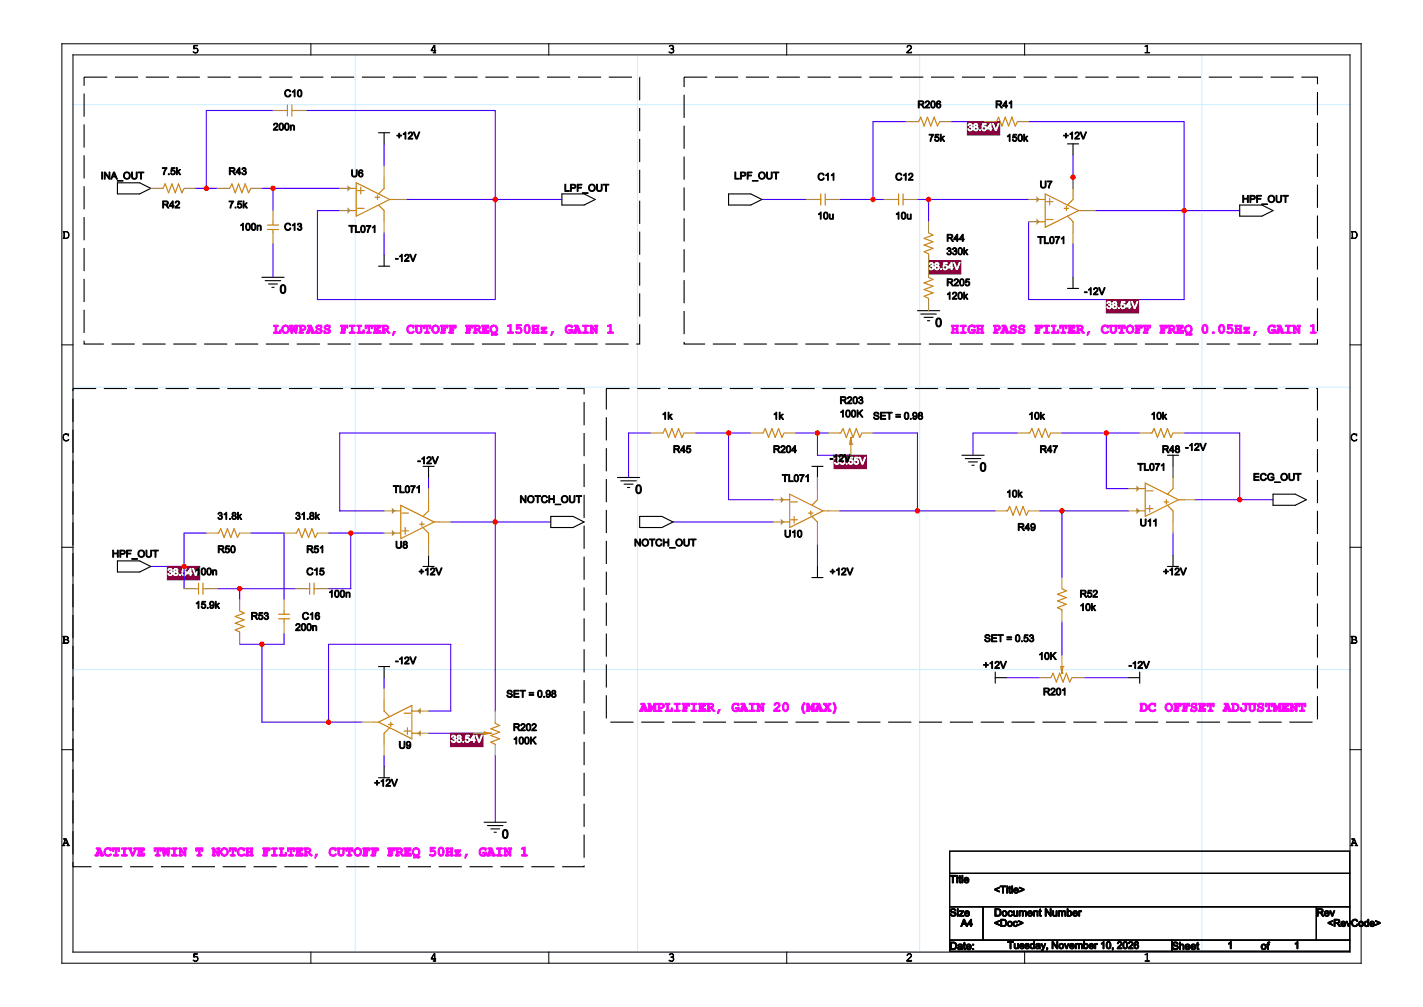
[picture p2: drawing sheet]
<svg xmlns="http://www.w3.org/2000/svg" width="297mm" height="210mm" viewBox="0 0 297 210" stroke-linecap="round" stroke-linejoin="round" font-family="sans-serif">
<path d="M15.2 11.4v187.2h266.6M74.1 11.4v187.2M133 11.4v187.2M192 11.4v187.2M250.9 11.4v187.2M15.2 21.8h266.6M15.2 80.7h266.6M15.2 139.6h266.6" fill="none" stroke="#ccedff" stroke-width=".21"/>
<g fill="none" stroke="#000" stroke-width=".21">
<path d="M12.9 9.1h271.2v191.8h-271.2zM15.2 11.4h266.6v187.2h-266.6zM64.9 9.1v2.3M114.5 9.1v2.3M164.2 9.1v2.3M213.9 9.1v2.3M12.9 71.9h2.3M281.8 71.9h2.3M12.9 114.1h2.3M281.8 114.1h2.3M12.9 156.3h2.3M281.8 156.3h2.3"/>
<path d="M64.9 198.6v2.3M114.5 198.6v2.3M164.2 198.6v2.3M213.9 198.6v2.3"/>
</g>
<g fill="none" stroke="#4200ff" stroke-width=".23">
<path d="M80.2 30v4.6M214.7 25.4h32.4v37.1h-32.4v-16.3M224 32.3v7M57 50.9v6.9M80.2 48.6v4.6M224 50.9v6.9M228.6 43.9h30.1M89.4 99.6v2.3M135.8 90.3h-4.6v9.3M170.6 99.6v2.3M212.4 90.3h-9.3v4.6M244.8 97.3v2.3"/>
<path d="M247.1 90.3h11.6v13.9M170.6 113.5v4.6M244.8 111.2v4.6M249.5 104.2h16.2M80.2 141.3v2.3M80.2 157.6v2.3M103.4 157.6v13.9M210 141.3h7M226.3 141.3h9.2"/>
</g>
<path d="M230.9 62.5h6.7v2.8h-6.7z" fill="#800040"/>
<path d="M230.9 62.5h6.7v2.8h-6.7z" fill="none" stroke="#800040" stroke-width=".23"/>
<path d="M38.4 111.2v6.9h-6.9" fill="none" stroke="#4200ff" stroke-width=".23"/>
<path d="M34.9 118.1h6.8v2.8h-6.8z" fill="#800040"/>
<path d="M34.9 118.1h6.8v2.8h-6.8z" fill="none" stroke="#800040" stroke-width=".23"/>
<g fill="none" stroke="#4200ff" stroke-width=".23">
<path d="M40.7 39.3h4.7M54.7 39.3h16.2M57 23h-13.9v16.3M57 39.3v4.6M63.9 23h39.5v39.5h-37.1v-18.6h4.6M189.2 25.4h-7v16.2M84.8 41.6h32.5M159 41.6h9.3M175.3 41.6h9.2M191.5 41.6h23.2M193.8 41.6v4.6M193.8 53.2v2.3"/>
<path d="M38.4 118.1v4.7M38.4 111.2h4.7"/>
</g>
<path d="M193.8 54.4h6.7v2.7h-6.7z" fill="#800040"/>
<path d="M193.8 54.4h6.7v2.7h-6.7z" fill="none" stroke="#800040" stroke-width=".23"/>
<g fill="none" stroke="#4200ff" stroke-width=".23">
<path d="M145.1 90.3h11.6M152.1 90.3v13.9h9.2M182.2 90.3h9.3v16.2M221.6 90.3h16.3M230.9 90.3v11.6h4.6M52.3 111.2h7v13.9M68.6 111.2h11.6M73.2 111.2v11.6h-4.6M175.3 106.5h32.4M217 106.5h18.5M221.6 106.5v13.9M45.4 122.8h16.2"/>
<path d="M50 122.8v2.3M54.7 134.4v16.2h20.8M59.3 132v2.4h-9.3M221.6 129.7v7M89.4 148.3h4.7v-13.9h-25.5v16.2M89.4 152.9h9.3"/>
</g>
<path d="M94.1 152.9h6.7v2.8h-6.7z" fill="#800040"/>
<path d="M94.1 152.9h6.7v2.8h-6.7z" fill="none" stroke="#800040" stroke-width=".23"/>
<path d="M170.6 90.3v4.6h7" fill="none" stroke="#4200ff" stroke-width=".23"/>
<path d="M174.1 94.9h6.7v2.8h-6.7z" fill="#800040"/>
<path d="M174.1 94.9h6.7v2.8h-6.7z" fill="none" stroke="#800040" stroke-width=".23"/>
<path d="M198.4 25.4h7M166 90.3h6.9" fill="none" stroke="#4200ff" stroke-width=".23"/>
<path d="M201.9 25.4h6.7v2.7h-6.7z" fill="#800040"/>
<path d="M201.9 25.4h6.7v2.7h-6.7z" fill="none" stroke="#800040" stroke-width=".23"/>
<path d="M80.2 106.5h-9.3v-16.2h32.5v58M94.1 108.9h20.9M140.5 108.9h20.8" fill="none" stroke="#4200ff" stroke-width=".23"/>
<g fill="none" stroke="#000" stroke-width=".23">
<path d="M24.5 38.1h4.6l2.4 1.2-2.4 1.1h-4.6zM79 27.7h2.3M80.2 27.7v2.3M222.8 30h2.3M224 30v2.3M54.7 57.8h4.6M55.4 58.5h3.2M56 59.2h1.9M56.7 59.9h.5M79 55.5h2.3M80.2 53.2v2.3M117.3 40.4h4.6l2.3 1.2-2.3 1.2h-4.6z"/>
<path d="M152.1 40.4h4.6l2.3 1.2-2.3 1.2h-4.6zM224 57.8v2.4M258.7 42.8h4.7l2.3 1.1-2.3 1.2h-4.7zM191.5 64.8h4.6M192.2 65.5h3.2M192.9 66.2h1.8M193.6 66.9h.4M222.8 60.2h2.3M88.3 97.3h2.3M89.4 97.3v2.3M128.9 99.6h4.6M169.5 97.3h2.3"/>
<path d="M170.6 97.3v2.3M200.8 94.9h4.6M201.5 95.6h3.2M202.2 96.3h1.8M202.9 97h.4M243.7 94.9h2.3M244.8 94.9v2.4M24.5 117h4.6l2.4 1.1-2.4 1.2h-4.6zM88.3 118.1h2.3M89.4 115.8v2.3M115 107.7h4.6l2.3 1.2-2.3 1.1h-4.6zM129.6 100.3h3.2"/>
<path d="M130.3 101h1.8M131 101.7h.4M133.5 107.7h4.6l2.4 1.2-2.4 1.1h-4.6zM170.6 118.1v2.3M243.7 118.1h2.3M244.8 115.8v2.3M265.7 103.1h4.6l2.4 1.1-2.4 1.2h-4.6zM79 139h2.3M80.2 139v2.3M169.5 120.4h2.3M80.2 159.9v2.3M207.7 141.3h2.3"/>
<path d="M207.7 140.2v2.3M235.5 141.3h2.4M237.9 140.2v2.3M79 162.2h2.3M101 171.5h4.7M101.7 172.2h3.3M102.4 172.9h1.9M103.1 173.6h.5M198.2 177.5h83.5v4.6h-83.5zM198.2 182.1h83.5v7h-83.5zM198.2 189.1h7v7h-7zM198.2 196.1h46.4v2.3h-46.4z"/>
<path d="M205.2 189.1h69.5v7h-69.5zM244.6 196.1h37.1v2.3h-37.1zM274.7 189.1h7v7h-7z"/>
</g>
<path d="M17.6 16.1h115.9v55.6h-115.9zM142.8 16.1h132.2v55.6h-132.2zM15.2 81h106.7v99.7h-106.7zM126.6 81h148.4v69.6h-148.4z" fill="none" stroke="#000" stroke-width=".23" stroke-dasharray="4.8 1.6" stroke-linecap="butt"/>
<g fill="none" stroke="#cc8006" stroke-width=".23">
<path d="M33.8 39.3h.2l.5-.9 .7 1.8 .7-1.8 .7 1.8 .7-1.8 .7 1.8 .4-.9M47.7 39.3h.2l.5-.9 .7 1.8 .7-1.8 .7 1.8 .7-1.8 .7 1.8 .4-.9M59.3 23h.7M60 21.9v2.3M60.9 21.9v2.3M60.9 23h.7M73.2 39.3h1.2M74.4 38.1l6.9 3.5-6.9 3.5zM74.6 39.7h1.4M75.3 39v1.4M80.2 37v2.3l-1.2 1.1M207.7 25.4h.3l.4-1 .7 1.9 .7-1.9 .7 1.9 .7-1.9 .7 1.9 .5-.9"/>
<path d="M73.2 43.9h1.2M74.6 43.5h1.4M78.3 41.1h.9M78.8 40.7v.9M79 42.8l1.2 1.1v2.3M81.3 41.6h1.2"/>
</g>
<path d="M31.5 39.3h2.3M38.4 39.3h2.3M45.4 39.3h2.3M52.3 39.3h2.4M57 23h2.3M61.6 23h2.3M205.4 25.4h2.3M212.4 25.4h2.3" fill="none" stroke="#a84" stroke-width=".23"/>
<path d="M72.5 43.2l.7 .7-.7 .7z" fill="#a84"/>
<path d="M70.9 43.9h2.3M80.2 46.2v2.4M82.5 41.6h2.3" fill="none" stroke="#a84" stroke-width=".23"/>
<path d="M72.5 38.6l.7 .7-.7 .7z" fill="#a84"/>
<path d="M70.9 39.3h2.3M80.2 34.6v2.4M168.3 41.6h2.3M172.9 41.6h2.4M184.5 41.6h2.3M189.2 41.6h2.3" fill="none" stroke="#a84" stroke-width=".23"/>
<g fill="none" stroke="#cc8006" stroke-width=".23">
<path d="M224 39.3v2.3l-1.2 1.2M170.6 41.6h.7M171.3 40.4v2.4M172.2 40.4v2.4M172.2 41.6h.7M186.8 41.6h.7M187.5 40.4v2.4M188.5 41.6h.7M188.5 40.4v2.4M217 41.6h1.2M217 46.2h1.2M218.2 40.4l6.9 3.5-6.9 3.5z"/>
<path d="M218.4 42.1h1.4M218.4 45.8h1.4M219.1 41.4v1.4M222.1 43.5h.9M222.6 43v.9M222.8 45.1l1.2 1.1v2.4M225.1 43.9h1.2"/>
</g>
<path d="M216.3 45.5l.7 .7-.7 .7z" fill="#a84"/>
<path d="M214.7 46.2h2.3M224 48.6v2.3M226.3 43.9h2.3" fill="none" stroke="#a84" stroke-width=".23"/>
<path d="M216.3 40.9l.7 .7-.7 .7z" fill="#a84"/>
<path d="M224 37v2.3M57 43.9v2.3M57 48.6v2.3M193.8 46.2v2.4M193.8 53.2v2.3M214.7 41.6h2.3M135.8 90.3h2.3M142.8 90.3h2.3M212.4 90.3h2.3M219.3 90.3h2.3M237.9 90.3h2.3M244.8 90.3h2.3" fill="none" stroke="#a84" stroke-width=".23"/>
<g fill="none" stroke="#cc8006" stroke-width=".23">
<path d="M55.8 47.9h2.3M55.8 46.9h2.3M57 46.2v.7M57 47.9v.7M193.8 48.6l.9 .4-1.8 .7 1.8 .7-1.8 .7 1.8 .7-1.8 .7 .9 .5v.2M138.1 90.3h.3l.4-.9 .7 1.8 .7-1.8 .7 1.8 .7-1.8 .7 1.8 .5-.9M214.7 90.3h.2l.5-.9 .7 1.8 .7-1.8 .7 1.8 .7-1.8 .7 1.8 .4-.9M240.2 90.3h.2l.5-.9 .7 1.8 .7-1.8 .7 1.8 .7-1.8 .7 1.8 .4-.9M244.8 99.6v2.3l-1.1 1.2M237.9 101.9h1.1M237.9 106.5h1.1M239 100.7l7 3.5-7 3.5z"/>
<path d="M239.3 106.1h1.4M239.3 102.4h1.4M240 105.4v1.4M243 104.7h.9M243.4 104.2v.9M243.7 105.4l1.1 1.1v2.4M246 104.2h1.1"/>
</g>
<path d="M237.2 101.2l.7 .7-.7 .7z" fill="#a84"/>
<path d="M244.8 97.3v2.3M235.5 101.9h2.4M247.1 104.2h2.4" fill="none" stroke="#a84" stroke-width=".23"/>
<path d="M237.2 105.8l.7 .7-.7 .7z" fill="#a84"/>
<path d="M235.5 106.5h2.4M244.8 108.9v2.3" fill="none" stroke="#a84" stroke-width=".23"/>
<path d="M163.7 104.2h1.1M163.7 108.9h1.1M164.8 103.1l7 3.4-7 3.5zM165 108.4h1.4M165 104.7h1.4M165.7 107.7v1.4M168.8 107h.9M169.2 106.5v1M169.5 107.7l1.1 1.2v2.3M170.6 101.9v2.3l-1.1 1.2M171.8 106.5h1.1" fill="none" stroke="#cc8006" stroke-width=".23"/>
<path d="M163 103.5l.7 .7-.7 .7z" fill="#a84"/>
<path d="M170.6 99.6v2.3M161.3 104.2h2.4M172.9 106.5h2.4" fill="none" stroke="#a84" stroke-width=".23"/>
<path d="M163 108.2l.7 .7-.7 .6z" fill="#a84"/>
<path d="M161.3 108.9h2.4M170.6 111.2v2.3" fill="none" stroke="#a84" stroke-width=".23"/>
<path d="M82.5 106.5h1.1M82.5 111.2h1.1M83.6 105.4l7 3.5-7 3.4zM83.9 110.7h1.4M83.9 107h1.4M84.6 110v1.4M87.6 109.3h.9M88.1 108.9v.9M88.3 110l1.1 1.2v2.3M89.4 104.2v2.3l-1.1 1.2M90.6 108.9h1.2" fill="none" stroke="#cc8006" stroke-width=".23"/>
<path d="M81.8 105.8l.7 .7-.7 .7z" fill="#a84"/>
<path d="M80.2 106.5h2.3M89.4 101.9v2.3M91.8 108.9h2.3" fill="none" stroke="#a84" stroke-width=".23"/>
<path d="M81.8 110.5l.7 .7-.7 .7z" fill="#a84"/>
<g fill="none" stroke="#a84" stroke-width=".23">
<path d="M43.1 111.2h2.3M50 111.2h2.3M59.3 111.2h2.3M66.3 111.2h2.3M80.2 111.2h2.3M89.4 113.5v2.3M207.7 106.5h2.3M214.7 106.5h2.3M38.4 122.8h2.3M43.1 122.8h2.3M50 125.1v2.3M50 132v2.4"/>
<path d="M59.3 125.1v2.3M59.3 129.7v2.3M61.6 122.8h2.3M66.3 122.8h2.3M221.6 120.4v2.4M221.6 127.4v2.3"/>
</g>
<g fill="none" stroke="#cc8006" stroke-width=".23">
<path d="M45.4 111.2h.2l.5-1 .7 1.9 .7-1.9 .7 1.9 .7-1.9 .7 1.9 .4-.9M61.6 111.2h.2l.5-1 .7 1.9 .7-1.9 .7 1.9 .7-1.9 .7 1.9 .5-.9M210 106.5h.3l.4-.9 .7 1.9 .7-1.9 .7 1.9 .7-1.9 .7 1.9 .5-1M40.7 122.8h.7M41.4 121.6v2.3M42.4 121.6v2.3M42.4 122.8h.7M50 127.4l.9 .5-1.8 .7 1.8 .7-1.8 .7 1.8 .7-1.8 .6 .9 .5v.2M58.1 129h2.4M58.1 128.1h2.4M59.3 127.4v.7M59.3 129v.7"/>
<path d="M63.9 122.8h.7M64.6 121.6v2.3M65.6 122.8h.7M65.6 121.6v2.3M221.6 122.8l1 .4-1.9 .7 1.9 .7-1.9 .7 1.9 .7-1.9 .7 .9 .5v.2M77.8 150.6h1.2M79 150.6l7-3.5v7zM80.2 146v2.3l1.1 1.1M81.1 151.1h.9M81.3 151.8l-1.1 1.1v2.3M81.6 150.6v.9M84.3 152.5h1.4"/>
<path d="M84.3 148.7h1.4M85 151.8v1.3M86 148.3h1.1M86 152.9h1.1"/>
</g>
<path d="M87.1 148.3l.7-.7v1.4z" fill="#a84"/>
<path d="M75.5 150.6h2.3M80.2 143.6v2.4M87.1 148.3h2.3" fill="none" stroke="#a84" stroke-width=".23"/>
<path d="M87.1 152.9l.7-.7v1.4z" fill="#a84"/>
<g fill="none" stroke="#a84" stroke-width=".23">
<path d="M189.2 25.4h2.3M196.1 25.4h2.3M193.8 55.5v2.3M193.8 62.5v2.3M156.7 90.3h2.3M163.7 90.3h2.3M172.9 90.3h2.4M177.6 92.6v2.3M179.9 90.3h2.3M221.6 136.7v2.3M80.2 155.2v2.4M87.1 152.9h2.3"/>
<path d="M98.7 152.9h2.3M103.4 148.3v2.3M103.4 155.2v2.4M217 141.3h2.3M224 141.3h2.3"/>
</g>
<g fill="none" stroke="#cc8006" stroke-width=".23">
<path d="M191.5 25.4h.2l.5-1 .7 1.9 .7-1.9 .7 1.9 .7-1.9 .7 1.9 .4-.9M193.8 57.8l.9 .5-1.8 .7 1.8 .7-1.8 .7 1.8 .7-1.8 .7 .9 .4v.3M159 90.3h.3l.4-.9 .7 1.8 .7-1.8 .7 1.8 .7-1.8 .7 1.8 .5-.9M175.3 90.3h.2l.4-.9 .7 1.8 .7-1.8 .7 1.8 .7-1.8 .7 1.8 .5-.9M177.3 92.6h.1M177.3 92.6h.5M177.6 91.2h.1M177.6 91.2l-.3 1.4M177.6 91.2l.2 1.4M177.6 91.2v1.4M177.8 92.6h.1M221.4 139h.1"/>
<path d="M221.4 139l.2 1.4M221.4 139h.5M221.6 139v1.4M221.9 139h.1M221.9 139l-.3 1.4M101 153.1h.1M101 152.7h.1M101 152.7l1.4 .2M101 152.7v.4M101 152.9h1.4M102.4 152.9h.1M102.4 152.9l-1.4 .2"/>
<path d="M103.4 150.6v.2l.9 .5-1.9 .7 1.9 .7-1.9 .7 1.9 .7-1.9 .7 1 .4M219.3 141.3l.5-.9 .7 1.8 .7-1.8 .7 1.8 .7-1.8 .7 1.8 .4-.9h.3M221.6 140.4h.1"/>
</g>
<circle cx="103.4" cy="108.9" r=".46" fill="#f00"/>
<circle cx="103.4" cy="108.9" r=".46" fill="none" stroke="#f00" stroke-width=".23"/>
<circle cx="170.6" cy="90.3" r=".46" fill="#f00"/>
<circle cx="170.6" cy="90.3" r=".46" fill="none" stroke="#f00" stroke-width=".23"/>
<circle cx="68.6" cy="150.6" r=".46" fill="#f00"/>
<circle cx="68.6" cy="150.6" r=".46" fill="none" stroke="#f00" stroke-width=".23"/>
<circle cx="54.7" cy="134.4" r=".46" fill="#f00"/>
<circle cx="54.7" cy="134.4" r=".46" fill="none" stroke="#f00" stroke-width=".23"/>
<circle cx="50" cy="122.8" r=".46" fill="#f00"/>
<circle cx="50" cy="122.8" r=".46" fill="none" stroke="#f00" stroke-width=".23"/>
<circle cx="73.2" cy="111.2" r=".46" fill="#f00"/>
<circle cx="73.2" cy="111.2" r=".46" fill="none" stroke="#f00" stroke-width=".23"/>
<circle cx="221.6" cy="106.5" r=".46" fill="#f00"/>
<circle cx="221.6" cy="106.5" r=".46" fill="none" stroke="#f00" stroke-width=".23"/>
<circle cx="230.9" cy="90.3" r=".46" fill="#f00"/>
<circle cx="230.9" cy="90.3" r=".46" fill="none" stroke="#f00" stroke-width=".23"/>
<circle cx="191.5" cy="106.5" r=".46" fill="#f00"/>
<circle cx="191.5" cy="106.5" r=".46" fill="none" stroke="#f00" stroke-width=".23"/>
<circle cx="152.1" cy="90.3" r=".46" fill="#f00"/>
<circle cx="152.1" cy="90.3" r=".46" fill="none" stroke="#f00" stroke-width=".23"/>
<circle cx="193.8" cy="41.6" r=".46" fill="#f00"/>
<circle cx="193.8" cy="41.6" r=".46" fill="none" stroke="#f00" stroke-width=".23"/>
<circle cx="57" cy="39.3" r=".46" fill="#f00"/>
<circle cx="57" cy="39.3" r=".46" fill="none" stroke="#f00" stroke-width=".23"/>
<circle cx="182.2" cy="41.6" r=".46" fill="#f00"/>
<circle cx="182.2" cy="41.6" r=".46" fill="none" stroke="#f00" stroke-width=".23"/>
<circle cx="43.1" cy="39.3" r=".46" fill="#f00"/>
<circle cx="43.1" cy="39.3" r=".46" fill="none" stroke="#f00" stroke-width=".23"/>
<circle cx="103.4" cy="41.6" r=".46" fill="#f00"/>
<circle cx="103.4" cy="41.6" r=".46" fill="none" stroke="#f00" stroke-width=".23"/>
<circle cx="38.4" cy="118.1" r=".46" fill="#f00"/>
<circle cx="38.4" cy="118.1" r=".46" fill="none" stroke="#f00" stroke-width=".23"/>
<circle cx="247.1" cy="43.9" r=".46" fill="#f00"/>
<circle cx="247.1" cy="43.9" r=".46" fill="none" stroke="#f00" stroke-width=".23"/>
<circle cx="258.7" cy="104.2" r=".46" fill="#f00"/>
<circle cx="258.7" cy="104.2" r=".46" fill="none" stroke="#f00" stroke-width=".23"/>
<circle cx="223.9" cy="37" r=".46" fill="#f00"/>
<circle cx="223.9" cy="37" r=".46" fill="none" stroke="#f00" stroke-width=".23"/>
<g font-size="2.9" fill="#f0f">
<text x="57" y="69.5">LOWPASS FILTER, CUTOFF FREQ 150Hz, GAIN 1</text>
<text x="198.4" y="69.5">HIGH PASS FILTER, CUTOFF FREQ 0.05Hz, GAIN 1</text>
<text x="133.5" y="148.4">AMPLIFIER, GAIN 20 (MAX)</text>
<text x="237.9" y="148.4">DC OFFSET ADJUSTMENT</text>
<text x="19.9" y="178.5">ACTIVE TWIN T NOTCH FILTER, CUTOFF FREQ 50Hz, GAIN 1</text>
</g>
<g font-size="2.6">
<text x="40.1" y="11">5</text>
<text x="89.7" y="11">4</text>
<text x="139.4" y="11">3</text>
<text x="189" y="11">2</text>
<text x="238.7" y="11">1</text>
<text x="13" y="49.7">D</text>
<text x="281.8" y="49.7">D</text>
<text x="58.4" y="61.2">0</text>
<text x="195.2" y="68.1">0</text>
<text x="13" y="92">C</text>
<text x="281.8" y="92">C</text>
<text x="204.5" y="98.3">0</text>
<text x="132.6" y="102.9">0</text>
<text x="13" y="134.2">B</text>
<text x="281.8" y="134.2">B</text>
<text x="13" y="176.4">A</text>
<text x="104.8" y="174.8">0</text>
<text x="281.8" y="176.4">A</text>
<text x="40.1" y="200.5">5</text>
<text x="89.7" y="200.5">4</text>
<text x="139.4" y="200.5">3</text>
<text x="189" y="200.5">2</text>
<text x="238.7" y="200.5">1</text>
</g>
<g font-size="2.2">
<text x="198.2" y="184.1">Title</text>
<text x="198.2" y="191.1">Size</text>
<text x="207.5" y="191.1">Document Number</text>
<text x="274.7" y="191.1">Rev</text>
<text x="198.2" y="198">Date:</text>
<text x="244.6" y="198">Sheet</text>
<text x="263.1" y="198">of</text>
</g>
<g font-size="2.1">
<text x="59.3" y="20.2">C10</text>
<text x="191.5" y="22.5">R206</text>
<text x="207.7" y="22.5">R41</text>
<text x="57" y="27.2">200n</text>
<text x="82.7" y="29">+12V</text>
<text x="193.8" y="29.5">75k</text>
<text x="210" y="29.5">150k</text>
<text x="221.9" y="29">+12V</text>
<text x="21" y="37.4">INA_OUT</text>
<text x="33.8" y="36.4">7.5k</text>
<text x="47.7" y="36.4">R43</text>
<text x="73.2" y="36.9">U6</text>
<text x="117.7" y="39.9">LPF_OUT</text>
<text x="153.2" y="37.4">LPF_OUT</text>
<text x="170.6" y="37.6">C11</text>
<text x="186.8" y="37.6">C12</text>
<text x="217" y="39.2">U7</text>
<text x="33.8" y="43.4">R42</text>
<text x="47.7" y="43.4">7.5k</text>
<text x="170.6" y="45.7">10u</text>
<text x="186.8" y="45.7">10u</text>
<text x="259.2" y="42.2">HPF_OUT</text>
<text x="50" y="48">100n</text>
<text x="59.3" y="48">C13</text>
<text x="72.7" y="48.5">TL071</text>
<text x="197.5" y="50.4">R44</text>
<text x="197.5" y="53.1">330k</text>
<text x="216.5" y="50.8">TL071</text>
<text x="82.5" y="54.5">-12V</text>
<text x="197.5" y="59.6">R205</text>
<text x="197.5" y="62.4">120k</text>
<text x="226.3" y="61.5">-12V</text>
<text x="138.1" y="87.5">1k</text>
<text x="161.3" y="87.5">1k</text>
<text x="175.3" y="84.2">R203</text>
<text x="175.3" y="87">100K</text>
<text x="182.2" y="87.5">SET = 0.98</text>
<text x="214.7" y="87.5">10k</text>
<text x="240.2" y="87.5">10k</text>
<text x="140.5" y="94.4">R45</text>
<text x="161.3" y="94.4">R204</text>
<text x="217" y="94.4">R47</text>
<text x="242.5" y="94.4">R48 -12V</text>
<text x="87.1" y="96.7">-12V</text>
<text x="163.2" y="100.4">TL071</text>
<text x="173.2" y="96.3">-12V</text>
<text x="237.4" y="98.1">TL071</text>
<text x="261.5" y="100.2">ECG_OUT</text>
<text x="82" y="102.8">TL071</text>
<text x="108.5" y="104.9">NOTCH_OUT</text>
<text x="210" y="103.7">10k</text>
<text x="45.4" y="108.3">31.8k</text>
<text x="61.6" y="108.3">31.8k</text>
<text x="132.3" y="113.9">NOTCH_OUT</text>
<text x="163.7" y="112">U10</text>
<text x="212.4" y="110.6">R49</text>
<text x="237.9" y="109.7">U11</text>
<text x="23.3" y="116.2">HPF_OUT</text>
<text x="45.4" y="115.3">R50</text>
<text x="63.9" y="115.3">R51</text>
<text x="63.9" y="119.9">C15</text>
<text x="82.5" y="114.4">U8</text>
<text x="87.4" y="119.9">+12V</text>
<text x="173.2" y="119.9">+12V</text>
<text x="242.7" y="119.9">+12V</text>
<text x="68.6" y="124.6">100n</text>
<text x="225.3" y="124.6">R52</text>
<text x="40.7" y="126.9">15.9k</text>
<text x="52.3" y="129.2">R53</text>
<text x="61.6" y="131.5">200n</text>
<text x="63" y="129.2">C16</text>
<text x="225.3" y="127.3">10k</text>
<text x="205.4" y="133.8">SET = 0.53</text>
<text x="216.8" y="137.6">10K</text>
<text x="82.5" y="138.5">-12V</text>
<text x="205.2" y="139.4">+12V</text>
<text x="235.5" y="139.4">-12V</text>
<text x="105.7" y="145.4">SET = 0.98</text>
<text x="217.7" y="145">R201</text>
<text x="107.1" y="152.4">R202</text>
<text x="107.1" y="155.2">100K</text>
<text x="83.2" y="156.1">U9</text>
<text x="78.1" y="164">+12V</text>
<text x="207.5" y="186.3">&lt;Title&gt;</text>
<text x="200.5" y="193.2">A4</text>
<text x="207.5" y="193.2">&lt;Doc&gt;</text>
<text x="210.3" y="197.8">Tuesday, November 10, 2026</text>
<text x="256.2" y="197.8">1</text>
<text x="270.1" y="197.8">1</text>
<text x="277.1" y="193.2">&lt;RevCode&gt;</text>
</g>
<g font-size="2.1" fill="#fff">
<text x="201.9" y="27.3">38.54V</text>
<text x="193.8" y="56.2">38.54V</text>
<text x="230.9" y="64.4">38.54V</text>
<text x="174.1" y="96.8">38.55V</text>
<text x="34.9" y="120">38.54V100n</text>
<text x="94.1" y="154.8">38.54V</text>
</g>
</svg>
